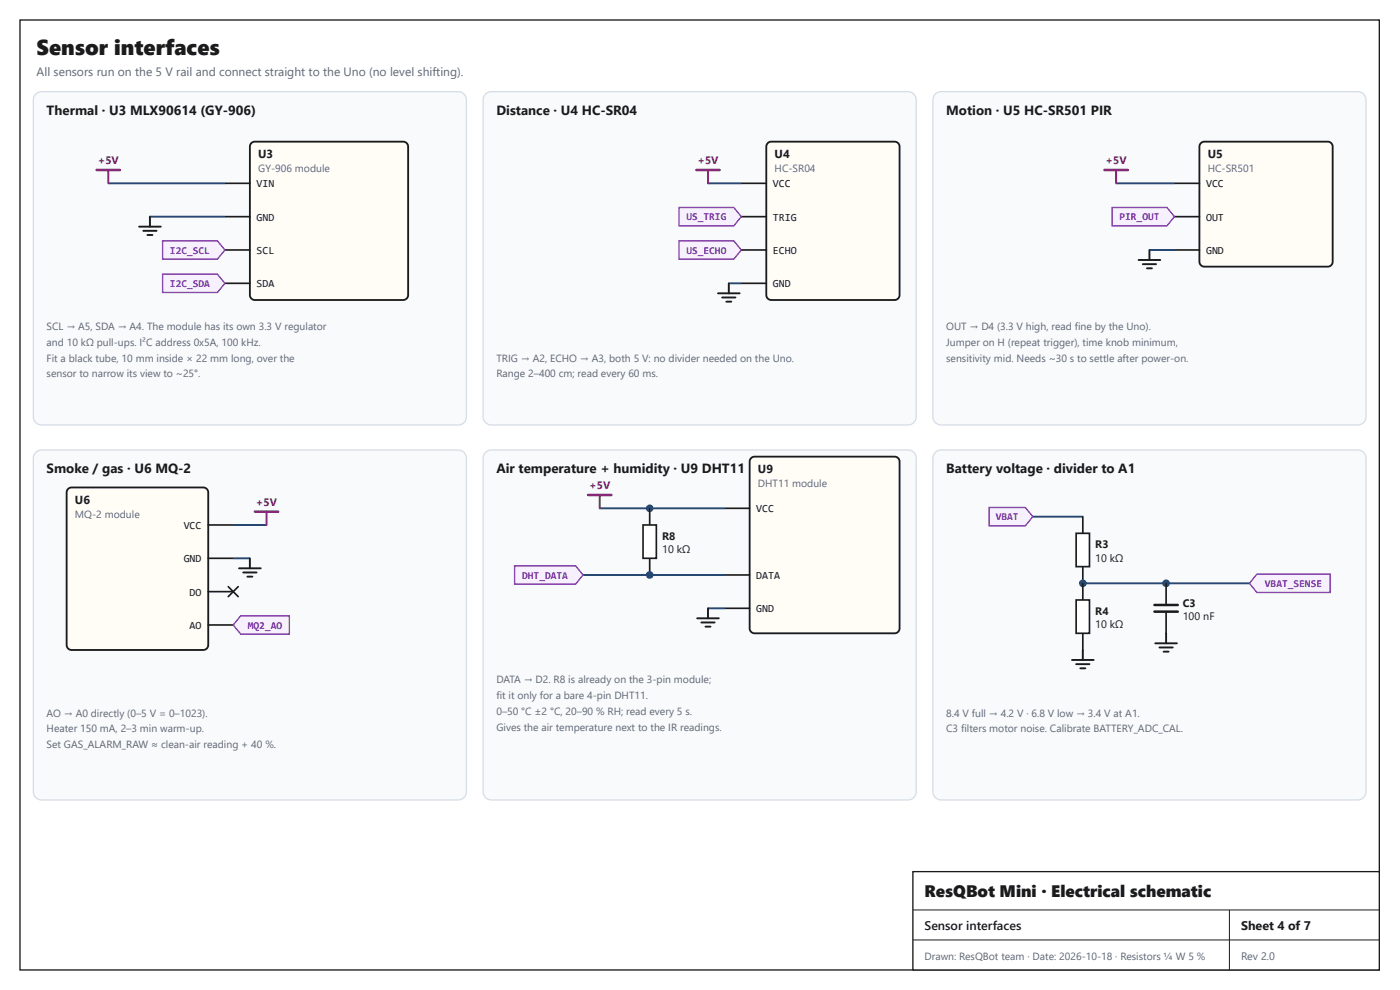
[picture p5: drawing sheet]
<svg xmlns="http://www.w3.org/2000/svg" width="420mm" height="297mm" viewBox="0 0 420 297" stroke-linecap="round" stroke-linejoin="round" font-family="sans-serif">
<path d="M6 6h408v285h-408z" fill="none" stroke="#1b1b1b" stroke-width=".4"/>
<path d="M274 261.5h140v29.5h-140z" fill="#fff"/>
<path d="M274 261.5h140v29.5h-140z" fill="none" stroke="#1b1b1b" stroke-width=".4"/>
<path d="M274 273h140M369 273v18M274 282h140" fill="none" stroke="#1b1b1b" stroke-width=".3"/>
<path d="M10.7 28.2l.8-.5 1-.2h125a2.5 2.5 0 0 1 2.5 2.5v95a2.5 2.5 0 0 1-2.5 2.5h-125a2.5 2.5 0 0 1-2.5-2.5v-95l.2-1z" fill="#f8fafc"/>
<path d="M10.7 28.2l.8-.5 1-.2h125a2.5 2.5 0 0 1 2.5 2.5v95a2.5 2.5 0 0 1-2.5 2.5h-125a2.5 2.5 0 0 1-2.5-2.5v-95l.2-1z" fill="none" stroke="#d5dce5" stroke-width=".37"/>
<path d="M75.4 42.9l1.1-.4h44.5a1.5 1.5 0 0 1 1.5 1.5v44.5a1.5 1.5 0 0 1-1.5 1.5h-44.5a1.5 1.5 0 0 1-1.5-1.5v-44.5z" fill="#fffdf5"/>
<path d="M75.4 42.9l1.1-.4h44.5a1.5 1.5 0 0 1 1.5 1.5v44.5a1.5 1.5 0 0 1-1.5 1.5h-44.5a1.5 1.5 0 0 1-1.5-1.5v-44.5z" fill="none" stroke="#1b1b1b" stroke-width=".55"/>
<path d="M67.5 55h7.5M67.5 65h7.5M67.5 75h7.5M67.5 85h7.5" fill="none" stroke="#1b1b1b" stroke-width=".5"/>
<path d="M32.5 55h35M45 65h22.5" fill="none" stroke="#1f4e8c" stroke-width=".57"/>
<path d="M32.5 51v4" fill="none" stroke="#b42318" stroke-width=".57"/>
<path d="M29 51h7" fill="none" stroke="#b42318" stroke-width=".75"/>
<path d="M41.7 68h6.5M43 69.3h4M44.2 70.5h1.5M45 65v3" fill="none" stroke="#1b1b1b" stroke-width=".57"/>
<path d="M48.8 72.2h16.4l2.3 2.8-2.3 2.7h-16.4z" fill="#f6f0ff"/>
<path d="M48.8 72.2h16.4l2.3 2.8-2.3 2.7h-16.4z" fill="none" stroke="#6b21a8" stroke-width=".4"/>
<path d="M48.8 82.2h16.4l2.3 2.8-2.3 2.7h-16.4z" fill="#f6f0ff"/>
<path d="M48.8 82.2h16.4l2.3 2.8-2.3 2.7h-16.4z" fill="none" stroke="#6b21a8" stroke-width=".4"/>
<path d="M145.7 28.2l.8-.5 1-.2h125a2.5 2.5 0 0 1 2.5 2.5v95a2.5 2.5 0 0 1-2.5 2.5h-125a2.5 2.5 0 0 1-2.5-2.5v-95l.2-1z" fill="#f8fafc"/>
<path d="M145.7 28.2l.8-.5 1-.2h125a2.5 2.5 0 0 1 2.5 2.5v95a2.5 2.5 0 0 1-2.5 2.5h-125a2.5 2.5 0 0 1-2.5-2.5v-95l.2-1z" fill="none" stroke="#d5dce5" stroke-width=".37"/>
<path d="M230.4 42.9l1.1-.4h37a1.5 1.5 0 0 1 1.5 1.5v44.5a1.5 1.5 0 0 1-1.5 1.5h-37a1.5 1.5 0 0 1-1.5-1.5v-44.5z" fill="#fffdf5"/>
<path d="M230.4 42.9l1.1-.4h37a1.5 1.5 0 0 1 1.5 1.5v44.5a1.5 1.5 0 0 1-1.5 1.5h-37a1.5 1.5 0 0 1-1.5-1.5v-44.5z" fill="none" stroke="#1b1b1b" stroke-width=".55"/>
<path d="M222.5 55h7.5M222.5 65h7.5M222.5 75h7.5M222.5 85h7.5" fill="none" stroke="#1b1b1b" stroke-width=".5"/>
<path d="M212.5 55h10" fill="none" stroke="#1f4e8c" stroke-width=".57"/>
<path d="M212.5 51v4" fill="none" stroke="#b42318" stroke-width=".57"/>
<path d="M209 51h7" fill="none" stroke="#b42318" stroke-width=".75"/>
<path d="M203.8 62.3h16.4l2.3 2.7-2.3 2.8h-16.4z" fill="#f6f0ff"/>
<path d="M203.8 62.3h16.4l2.3 2.7-2.3 2.8h-16.4z" fill="none" stroke="#6b21a8" stroke-width=".4"/>
<path d="M203.8 72.2h16.4l2.3 2.8-2.3 2.7h-16.4z" fill="#f6f0ff"/>
<path d="M203.8 72.2h16.4l2.3 2.8-2.3 2.7h-16.4z" fill="none" stroke="#6b21a8" stroke-width=".4"/>
<path d="M218.7 85h3.8" fill="none" stroke="#1f4e8c" stroke-width=".57"/>
<path d="M215.5 88h6.5M216.7 89.2h4M218 90.5h1.5M218.7 85v3" fill="none" stroke="#1b1b1b" stroke-width=".57"/>
<path d="M280.7 28.2l.8-.5 1-.2h125a2.5 2.5 0 0 1 2.5 2.5v95a2.5 2.5 0 0 1-2.5 2.5h-125a2.5 2.5 0 0 1-2.5-2.5v-95l.2-1z" fill="#f8fafc"/>
<path d="M280.7 28.2l.8-.5 1-.2h125a2.5 2.5 0 0 1 2.5 2.5v95a2.5 2.5 0 0 1-2.5 2.5h-125a2.5 2.5 0 0 1-2.5-2.5v-95l.2-1z" fill="none" stroke="#d5dce5" stroke-width=".37"/>
<path d="M360.4 42.9l1.1-.4h37a1.5 1.5 0 0 1 1.5 1.5v34.5a1.5 1.5 0 0 1-1.5 1.5h-37a1.5 1.5 0 0 1-1.5-1.5v-34.5z" fill="#fffdf5"/>
<path d="M360.4 42.9l1.1-.4h37a1.5 1.5 0 0 1 1.5 1.5v34.5a1.5 1.5 0 0 1-1.5 1.5h-37a1.5 1.5 0 0 1-1.5-1.5v-34.5z" fill="none" stroke="#1b1b1b" stroke-width=".55"/>
<path d="M352.5 55h7.5M352.5 65h7.5M352.5 75h7.5" fill="none" stroke="#1b1b1b" stroke-width=".5"/>
<path d="M335 55h17.5" fill="none" stroke="#1f4e8c" stroke-width=".57"/>
<path d="M335 51v4" fill="none" stroke="#b42318" stroke-width=".57"/>
<path d="M331.5 51h7" fill="none" stroke="#b42318" stroke-width=".75"/>
<path d="M333.8 62.3h16.4l2.3 2.7-2.3 2.8h-16.4z" fill="#f6f0ff"/>
<path d="M333.8 62.3h16.4l2.3 2.7-2.3 2.8h-16.4z" fill="none" stroke="#6b21a8" stroke-width=".4"/>
<path d="M345 75h7.5" fill="none" stroke="#1f4e8c" stroke-width=".57"/>
<path d="M341.7 78h6.5M343 79.2h4M345 75v3M344.2 80.5h1.5" fill="none" stroke="#1b1b1b" stroke-width=".57"/>
<path d="M10.7 135.7l.8-.5 1-.2h125a2.5 2.5 0 0 1 2.5 2.5v100a2.5 2.5 0 0 1-2.5 2.5h-125a2.5 2.5 0 0 1-2.5-2.5v-100l.2-1z" fill="#f8fafc"/>
<path d="M10.7 135.7l.8-.5 1-.2h125a2.5 2.5 0 0 1 2.5 2.5v100a2.5 2.5 0 0 1-2.5 2.5h-125a2.5 2.5 0 0 1-2.5-2.5v-100l.2-1z" fill="none" stroke="#d5dce5" stroke-width=".37"/>
<path d="M20.4 146.7l1.1-.5h39.5a1.5 1.5 0 0 1 1.5 1.5v45.8a1.5 1.5 0 0 1-1.5 1.5h-39.5a1.5 1.5 0 0 1-1.5-1.5v-45.8z" fill="#fffdf5"/>
<path d="M20.4 146.7l1.1-.5h39.5a1.5 1.5 0 0 1 1.5 1.5v45.8a1.5 1.5 0 0 1-1.5 1.5h-39.5a1.5 1.5 0 0 1-1.5-1.5v-45.8z" fill="none" stroke="#1b1b1b" stroke-width=".55"/>
<path d="M62.5 157.5h7.5M62.5 167.5h7.5M62.5 177.5h7.5M68.5 176l3 3M71.5 176l-3 3M62.5 187.5h7.5" fill="none" stroke="#1b1b1b" stroke-width=".5"/>
<path d="M70 157.5h10M70 167.5h5" fill="none" stroke="#1f4e8c" stroke-width=".57"/>
<path d="M80 153.5v4" fill="none" stroke="#b42318" stroke-width=".57"/>
<path d="M76.5 153.5h7" fill="none" stroke="#b42318" stroke-width=".75"/>
<path d="M71.7 170.5h6.5M73 171.7h4M74.2 173h1.5M75 167.5v3" fill="none" stroke="#1b1b1b" stroke-width=".57"/>
<path d="M72.2 184.7h14.6v5.5h-14.6l-2.2-2.7z" fill="#f6f0ff"/>
<path d="M72.2 184.7h14.6v5.5h-14.6l-2.2-2.7z" fill="none" stroke="#6b21a8" stroke-width=".4"/>
<path d="M145.7 135.7l.8-.5 1-.2h125a2.5 2.5 0 0 1 2.5 2.5v100a2.5 2.5 0 0 1-2.5 2.5h-125a2.5 2.5 0 0 1-2.5-2.5v-100l.2-1z" fill="#f8fafc"/>
<path d="M145.7 135.7l.8-.5 1-.2h125a2.5 2.5 0 0 1 2.5 2.5v100a2.5 2.5 0 0 1-2.5 2.5h-125a2.5 2.5 0 0 1-2.5-2.5v-100l.2-1z" fill="none" stroke="#d5dce5" stroke-width=".37"/>
<path d="M225.4 137.4l1.1-.4h42a1.5 1.5 0 0 1 1.5 1.5v50a1.5 1.5 0 0 1-1.5 1.5h-42a1.5 1.5 0 0 1-1.5-1.5v-50z" fill="#fffdf5"/>
<path d="M225.4 137.4l1.1-.4h42a1.5 1.5 0 0 1 1.5 1.5v50a1.5 1.5 0 0 1-1.5 1.5h-42a1.5 1.5 0 0 1-1.5-1.5v-50z" fill="none" stroke="#1b1b1b" stroke-width=".55"/>
<path d="M217.5 152.5h7.5M217.5 172.5h7.5M217.5 182.5h7.5" fill="none" stroke="#1b1b1b" stroke-width=".5"/>
<path d="M180 152.5h37.5" fill="none" stroke="#1f4e8c" stroke-width=".57"/>
<path d="M180 148.5v4" fill="none" stroke="#b42318" stroke-width=".57"/>
<path d="M176.5 148.5h7" fill="none" stroke="#b42318" stroke-width=".75"/>
<circle cx="195" cy="152.5" r="1.15" fill="#1f4e8c"/>
<path d="M195 152.5v5M195 167.5v5" fill="none" stroke="#1b1b1b" stroke-width=".5"/>
<path d="M193 157.5h4v10h-4z" fill="#fff"/>
<path d="M193 157.5h4v10h-4z" fill="none" stroke="#1b1b1b" stroke-width=".5"/>
<path d="M175 172.5h42.5" fill="none" stroke="#1f4e8c" stroke-width=".57"/>
<circle cx="195" cy="172.5" r="1.15" fill="#1f4e8c"/>
<path d="M154.4 169.7h18.3l2.3 2.8-2.3 2.7h-18.3z" fill="#f6f0ff"/>
<path d="M154.4 169.7h18.3l2.3 2.8-2.3 2.7h-18.3z" fill="none" stroke="#6b21a8" stroke-width=".4"/>
<path d="M212.5 182.5h5" fill="none" stroke="#1f4e8c" stroke-width=".57"/>
<path d="M209.2 185.5h6.5M210.5 186.7h4M211.7 188h1.5M212.5 182.5v3" fill="none" stroke="#1b1b1b" stroke-width=".57"/>
<path d="M280.7 135.7l.8-.5 1-.2h125a2.5 2.5 0 0 1 2.5 2.5v100a2.5 2.5 0 0 1-2.5 2.5h-125a2.5 2.5 0 0 1-2.5-2.5v-100l.2-1z" fill="#f8fafc"/>
<path d="M280.7 135.7l.8-.5 1-.2h125a2.5 2.5 0 0 1 2.5 2.5v100a2.5 2.5 0 0 1-2.5 2.5h-125a2.5 2.5 0 0 1-2.5-2.5v-100l.2-1z" fill="none" stroke="#d5dce5" stroke-width=".37"/>
<path d="M296.8 152.2h10.9l2.3 2.8-2.3 2.7h-10.9z" fill="#f6f0ff"/>
<path d="M296.8 152.2h10.9l2.3 2.8-2.3 2.7h-10.9z" fill="none" stroke="#6b21a8" stroke-width=".4"/>
<path d="M310 155h15" fill="none" stroke="#1f4e8c" stroke-width=".57"/>
<path d="M325 155v5M325 170v5" fill="none" stroke="#1b1b1b" stroke-width=".5"/>
<path d="M323 160h4v10h-4z" fill="#fff"/>
<path d="M323 160h4v10h-4z" fill="none" stroke="#1b1b1b" stroke-width=".5"/>
<circle cx="325" cy="175" r="1.15" fill="#1f4e8c"/>
<path d="M325 175h50" fill="none" stroke="#1f4e8c" stroke-width=".57"/>
<path d="M377.2 172.2h22v5.5h-22l-2.2-2.7z" fill="#f6f0ff"/>
<path d="M377.2 172.2h22v5.5h-22l-2.2-2.7z" fill="none" stroke="#6b21a8" stroke-width=".4"/>
<circle cx="350" cy="175" r="1.15" fill="#1f4e8c"/>
<path d="M325 175v5M325 190v5" fill="none" stroke="#1b1b1b" stroke-width=".5"/>
<path d="M323 180h4v10h-4z" fill="#fff"/>
<path d="M323 180h4v10h-4zM350 175v6.5M350 183.5v6.5" fill="none" stroke="#1b1b1b" stroke-width=".5"/>
<path d="M321.7 198h6.5M323 199.2h4M325 195v3M346.7 193h6.5M348 194.2h4M349.2 195.5h1.5M350 190v3M324.2 200.5h1.5" fill="none" stroke="#1b1b1b" stroke-width=".57"/>
<path d="M346.5 181.5h7M346.5 183.5h7" fill="none" stroke="#1b1b1b" stroke-width=".75"/>
<text font-size="6.5" fill="#1b1b1b" x="11" y="16.5">Sensor interfaces</text>
<text font-size="5" fill="#1b1b1b" x="277.5" y="269.2">ResQBot Mini · Electrical schematic</text>
<g font-size="4" fill="#1b1b1b">
<text x="14" y="34.5">Thermal · U3 MLX90614 (GY-906)</text>
<text x="149" y="34.5">Distance · U4 HC-SR04</text>
<text x="284" y="34.5">Motion · U5 HC-SR501 PIR</text>
<text x="14" y="142">Smoke / gas · U6 MQ-2</text>
<text x="149" y="142">Air temperature + humidity · U9 DHT11</text>
<text x="284" y="142">Battery voltage · divider to A1</text>
</g>
<g font-size="3.7" fill="#1b1b1b">
<text x="277.5" y="279">Sensor interfaces</text>
<text x="372.5" y="279">Sheet 4 of 7</text>
</g>
<text font-size="3.6" fill="#5b6475" x="11" y="22.7">All sensors run on the 5 V rail and connect straight to the Uno (no level shifting).</text>
<g font-size="3.5" fill="#1b1b1b">
<text x="77.5" y="47.5">U3</text>
<text x="232.5" y="47.5">U4</text>
<text x="362.5" y="47.5">U5</text>
<text x="227.5" y="142">U9</text>
<text x="22.5" y="151.2">U6</text>
</g>
<g font-size="3.2" fill="#b42318">
<text x="29.3" y="49.2">+5V</text>
<text x="209.3" y="49.2">+5V</text>
<text x="331.8" y="49.2">+5V</text>
<text x="176.8" y="146.7">+5V</text>
<text x="76.8" y="151.7">+5V</text>
</g>
<g font-size="3.2" fill="#1b1b1b">
<text x="77" y="56.2">VIN</text>
<text x="232" y="56.2">VCC</text>
<text x="362" y="56.2">VCC</text>
<text x="77" y="66.2">GND</text>
<text x="232" y="66.2">TRIG</text>
<text x="362" y="66.2">OUT</text>
<text x="77" y="76.2">SCL</text>
<text x="232" y="76.2">ECHO</text>
<text x="362" y="76.2">GND</text>
<text x="77" y="86.2">SDA</text>
<text x="232" y="86.2">GND</text>
<text x="227" y="153.7">VCC</text>
<text x="55.1" y="158.7">VCC</text>
<text x="198.7" y="162">R8</text>
<text x="198.7" y="166">10 kΩ</text>
<text x="328.7" y="164.5">R3</text>
<text x="55.1" y="168.7">GND</text>
<text x="227" y="173.7">DATA</text>
<text x="328.7" y="168.5">10 kΩ</text>
<text x="56.9" y="178.7">DO</text>
<text x="227" y="183.7">GND</text>
<text x="328.7" y="184.5">R4</text>
<text x="355" y="182">C3</text>
<text x="355" y="186">100 nF</text>
<text x="56.9" y="188.7">AO</text>
<text x="328.7" y="188.5">10 kΩ</text>
</g>
<text font-size="3.2" fill="#5b6475" x="372.5" y="288">Rev 2.0</text>
<g font-size="3.1" fill="#5b6475">
<text x="77.5" y="51.7">GY-906 module</text>
<text x="232.5" y="51.7">HC-SR04</text>
<text x="362.5" y="51.7">HC-SR501</text>
<text x="14" y="99">SCL → A5, SDA → A4. The module has its own 3.3 V regulator</text>
<text x="284" y="99">OUT → D4 (3.3 V high, read fine by the Uno).</text>
<text x="14" y="103.7">and 10 kΩ pull-ups. I²C address 0x5A, 100 kHz.</text>
<text x="284" y="103.7">Jumper on H (repeat trigger), time knob minimum,</text>
<text x="14" y="108.5">Fit a black tube, 10 mm inside × 22 mm long, over the</text>
<text x="14" y="113.2">sensor to narrow its view to ~25°.</text>
<text x="149" y="108.5">TRIG → A2, ECHO → A3, both 5 V: no divider needed on the Uno.</text>
<text x="149" y="113.2">Range 2–400 cm; read every 60 ms.</text>
<text x="284" y="108.5">sensitivity mid. Needs ~30 s to settle after power-on.</text>
<text x="227.5" y="146.2">DHT11 module</text>
<text x="22.5" y="155.5">MQ-2 module</text>
<text x="149" y="205">DATA → D2. R8 is already on the 3-pin module;</text>
<text x="149" y="209.7">fit it only for a bare 4-pin DHT11.</text>
<text x="14" y="215">AO → A0 directly (0–5 V = 0–1023).</text>
<text x="149" y="214.5">0–50 °C ±2 °C, 20–90 % RH; read every 5 s.</text>
<text x="284" y="215">8.4 V full → 4.2 V · 6.8 V low → 3.4 V at A1.</text>
<text x="14" y="219.7">Heater 150 mA, 2–3 min warm-up.</text>
<text x="149" y="219.2">Gives the air temperature next to the IR readings.</text>
<text x="284" y="219.7">C3 filters motor noise. Calibrate BATTERY_ADC_CAL.</text>
<text x="14" y="224.5">Set GAS_ALARM_RAW ≈ clean-air reading + 40 %.</text>
<text x="277.5" y="288">Drawn: ResQBot team · Date: 2026-10-18 · Resistors ¼ W 5 %</text>
</g>
<g font-size="3.1" fill="#6b21a8">
<text x="206" y="66.1">US_TRIG</text>
<text x="336" y="66.1">PIR_OUT</text>
<text x="51" y="76.1">I2C_SCL</text>
<text x="206" y="76.1">US_ECHO</text>
<text x="51" y="86.1">I2C_SDA</text>
<text x="298.9" y="156.1">VBAT</text>
<text x="156.7" y="173.6">DHT_DATA</text>
<text x="379.7" y="176.1">VBAT_SENSE</text>
<text x="74.4" y="188.6">MQ2_AO</text>
</g>
</svg>
